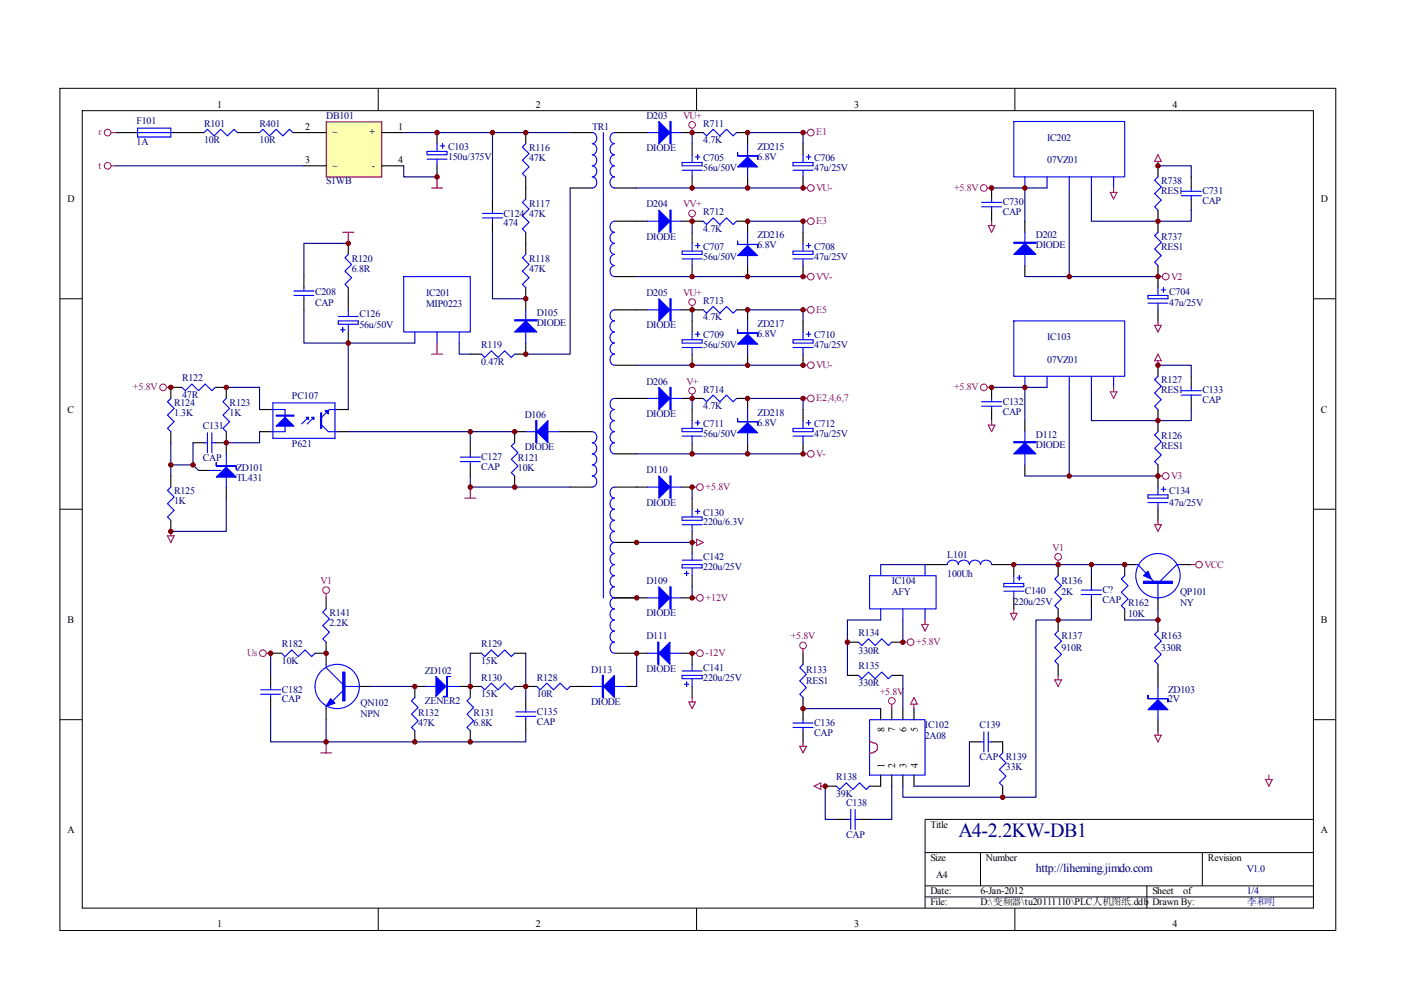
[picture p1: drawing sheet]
<svg xmlns="http://www.w3.org/2000/svg" width="297mm" height="210mm" viewBox="0 0 297 210" stroke-linecap="round" stroke-linejoin="round" font-family="sans-serif">
<g fill="none" stroke="#000" stroke-width=".21">
<path d="M12.7 18.7h270.5v178.6h-270.5zM80.2 18.7v4.7M147.7 18.7v4.7M215.2 18.7v4.7M17.4 23.5h261.1v169h-261.1zM12.7 63.3h4.7M278.4 63.3h4.7M12.7 108h4.7M278.4 108h4.7M12.7 152.6h4.7M278.4 152.6h4.7M278.4 173.7h-82.3v18.8"/>
<path d="M80.2 192.5v4.7M147.7 192.5v4.7M196.1 180.8h82.3M196.1 187.8h82.3M196.1 190.2h82.3M207.9 180.8v7M215.2 192.5v4.7M243.2 187.8v4.7M254.9 180.8v7"/>
</g>
<g fill="none" stroke="#000" stroke-width=".23">
<path d="M24.5 28.1h4.7M36.2 28.1h7.1M50.3 28.1h4.7M62.1 28.1h2.3M111.5 28.1v2.4M111.5 37.5v4.7M146.7 28.1h2.4M156.2 28.1h2.3M73.8 51.6v2.3M111.5 49.3v4.6M73.8 61v2.3M99.7 75.1h2.4"/>
<path d="M109.1 75.1h2.4M111.5 61v2.3M36.2 91.5v2.4M38.6 82.1h-2.4v2.4M45.6 82.1h2.4v2.4M48 91.5v2.4M109.1 91.5v2.4M36.2 100.9v2.4M36.2 110.3v2.4M109.1 100.9v2.4M99.7 138.5h2.4M109.1 138.5h2.4"/>
<path d="M99.7 145.5h2.4M109.1 145.5h4.7M120.9 145.5h2.3"/>
</g>
<g fill="none" stroke="#00f" stroke-width=".23">
<path d="M29.2 27.2h7v1.8h-7zM29.2 28.1h7M43.3 28.1l.7-.7 1.4 1.4 1.4-1.4 1.4 1.4 1.4-1.4 .7 .7M55 28.1l.7-.7 1.4 1.4 1.5-1.4 1.4 1.4 1.4-1.4 .7 .7M111.5 30.5l-.7 .7 1.4 1.4-1.4 1.4 1.4 1.4-1.4 1.4 .7 .7M149.1 28.1l.7 .7 1.4-1.4 1.4 1.4 1.4-1.4 1.4 1.4 .8-.7M73.8 53.9l-.7 .8 1.4 1.4-1.4 1.4 1.4 1.4-1.4 1.4 .7 .7M111.5 42.2l-.7 .7 1.4 1.4-1.4 1.4 1.4 1.4-1.4 1.4 .7 .8M111.5 53.9l-.7 .8 1.4 1.4-1.4 1.4 1.4 1.4-1.4 1.4 .7 .7M102.1 75.1l.7 .7 1.4-1.4 1.4 1.4 1.4-1.4 1.4 1.4 .7-.7M36.2 84.5l-.7 .7 1.4 1.4-1.4 1.4 1.4 1.4-1.4 1.4 .7 .7M38.6 82.1l.7 .7 1.4-1.4 1.4 1.4 1.4-1.4 1.4 1.4 .7-.7"/>
<path d="M48 84.5l-.7 .7 1.4 1.4-1.4 1.4 1.4 1.4-1.4 1.4 .7 .7M109.1 93.9l-.7 .7 1.4 1.4-1.4 1.4 1.4 1.4-1.4 1.4 .7 .7M36.2 103.3l-.7 .7 1.4 1.4-1.4 1.4 1.4 1.4-1.4 1.4 .7 .7M102.1 138.5l.7 .7 1.4-1.4 1.4 1.4 1.4-1.4 1.4 1.4 .7-.7M102.1 145.5l.7 .8 1.4-1.5 1.4 1.5 1.4-1.5 1.4 1.5 .7-.8M113.8 145.5l.7 .8 1.4-1.5 1.4 1.5 1.5-1.5 1.4 1.5 .7-.8"/>
</g>
<g fill="none" stroke="#a1006a" stroke-width=".21">
<circle cx="22.8" cy="35.2" r=".71"/>
<circle cx="22.8" cy="28.1" r=".7"/>
</g>
<path d="M23.5 28.1h1M23.5 35.2h1" fill="none" stroke="#a1006a" stroke-width=".23"/>
<path d="M69.3 25.9h11.6v11.6h-11.6z" fill="#ffffb0"/>
<path d="M69.2 25.8h11.7v11.7h-11.7z" fill="none" stroke="#800000" stroke-width=".21"/>
<g fill="none" stroke="#000" stroke-width=".23">
<path d="M64.4 28.1h4.7M64.4 35.2h4.7M80.9 28.1h4.7M80.9 35.2h4.7M92.7 28.1v2.4M92.7 35.2v2.3M120.9 28.1h4.7M120.9 39.9h4.7M130.3 28.1h7M130.3 39.9h4.7M144.4 28.1h2.3M146.7 30.5v2.3"/>
<path d="M146.7 37.5v2.4M158.5 28.1v2.4M158.5 37.5v2.4M170.3 30.5v2.3M170.3 37.5v2.4M210.2 39.9v2.3M245.5 35.2v2.3M252.6 37.5v2.4M64.4 58.6v2.4M104.4 42.2v2.4M104.4 46.9v2.4M130.3 46.9h7"/>
<path d="M130.3 58.6h4.7M144.4 46.9h4.7M146.7 49.3v2.3M146.7 56.3v2.3M156.2 46.9h2.3v2.4M158.5 56.3v2.3M170.3 49.3v2.3M170.3 56.3v2.3M210.2 44.6v2.3M217.3 46.9v2.4M217.3 56.3v2.3M245.5 44.6v4.7"/>
<path d="M245.5 56.3v4.7M252.6 42.2v2.4M64.4 63.3v2.4M73.8 63.3v2.4M73.8 70.4v2.3M111.5 63.3v2.4M111.5 72.7v2.4M130.3 65.7h7M130.3 77.4h4.7M144.4 65.7h4.7M146.7 68v2.4M146.7 75.1v2.3"/>
<path d="M156.2 65.7h2.3v2.3M158.5 75.1v2.3M170.3 68v2.4M170.3 75.1v2.3M245.5 65.7v2.3M245.5 77.4v2.4M252.6 79.8v2.3M40.9 93.9h2.4M42.1 99.7h2.3M45.6 93.9h2.4v2.3M55 91.5h2.4M55 86.8h2.4"/>
<path d="M71.5 91.5h2.3M71.5 86.8h2.3M99.7 93.9v2.3M99.7 98.6v2.3M109.1 91.5h2.4M118.5 91.5h7.1M130.3 84.5h7M130.3 96.2h4.7M144.4 84.5h4.7M146.7 86.8v2.4M146.7 93.9v2.3M156.2 84.5h2.3v2.3"/>
<path d="M158.5 93.9v2.3M170.3 86.8v2.4M170.3 93.9v2.3M210.2 82.1v2.4M210.2 86.8v2.4M217.3 89.2v2.3M217.3 98.6v2.3M245.5 86.8v4.7M245.5 98.6v4.7M252.6 84.5v2.3M48 103.3v2.3M120.9 103.3h4.7"/>
<path d="M130.3 115h4.7M130.3 103.3h7M144.4 103.3h2.3M146.7 105.6v2.4M146.7 112.7v4.7M196.1 119.7h4.7M210.2 119.7h4.7v2.4M224.3 119.7v2.4M240.8 119.7h-2.3v2.4M245.5 108v2.3M250.2 119.7h2.4M57.4 138.5h2.3"/>
<path d="M66.8 138.5h2.3M69.1 126.8v2.3M69.1 136.2v4.7M130.3 138.5h7M130.3 126.8h7M144.4 138.5h2.3v2.4M144.4 126.8h2.3M146.7 122.1v2.3M170.3 138.5v2.4M179.7 136.2h2.3M189.1 136.2h2.3M214.9 126.8v2.3"/>
<path d="M224.3 129.1v4.7M231.4 122.1v2.3M231.4 126.8v2.3M238.5 129.1v2.4M245.5 126.8v2.3M245.5 131.5v2.3M57.4 143.2v2.3M57.4 147.9v2.3M69.1 150.2v2.4M76.2 145.5h2.3M88 154.9v2.4M90.3 145.5h-2.3v2.4"/>
<path d="M97.4 145.5h2.3v2.4M99.7 154.9v2.4M111.5 147.9v2.3M111.5 152.6v2.3M123.2 145.5h2.4M132.6 145.5h2.4M146.7 145.5v2.4M170.3 147.9v4.7M170.3 154.9v2.4M179.7 143.2h2.3M186.7 150.2v2.4M189.1 150.2v2.4"/>
<path d="M189.1 143.2h2.3M191.4 150.2v2.4M193.8 150.2v2.4M205.5 157.3h2.4M210.2 157.3h2.4v2.3M224.3 140.9v2.3M245.5 140.9v4.6M245.5 152.6v2.3M175 166.7h2.3M177.3 173.7h2.4M182 173.7h2.4M186.7 164.3v2.4h-2.3"/>
<path d="M189.1 164.3v2.4M191.4 164.3v2.4M193.8 164.3v2.4M212.6 166.7v2.3"/>
</g>
<g fill="none" stroke="#00f" stroke-width=".23">
<path d="M90.5 32.1h4.3v.7h-4.3zM90.5 33.7h4.3M92.7 30.5v1.6M92.7 33.7v1.5M93.4 30.9h.9M93.8 30.5v.9M125.6 28.1a1.2 1.2 0 0 1 .9 1.2 1.2 1.2 0 0 1-.9 1.2 1.2 1.2 0 0 1 .9 1.1 1.2 1.2 0 0 1-.9 1.2 1.2 1.2 0 0 1 .9 1.2 1.2 1.2 0 0 1-.9 1.2 1.2 1.2 0 0 1 .9 1.1 1.2 1.2 0 0 1-.9 1.2 1.2 1.2 0 0 1 .9 1.2 1.2 1.2 0 0 1-.9 1.2M127.9 28.1v98.7M130.3 28.1a1.2 1.2 0 0 0-1 1.2 1.2 1.2 0 0 0 1 1.2 1.21 1.21 0 0 0-1 1.1 1.21 1.21 0 0 0 1 1.2 1.2 1.2 0 0 0-1 1.2 1.2 1.2 0 0 0 1 1.2 1.2 1.2 0 0 0-1 1.1 1.2 1.2 0 0 0 1 1.2 1.2 1.2 0 0 0-1 1.2 1.2 1.2 0 0 0 1 1.2M137.3 28.1h7.1M144.6 34.5h4.3v.7h-4.3zM144.6 36.1h4.3"/>
<path d="M146.7 32.8v1.7M146.7 36.1v1.4M147.4 33.3h1M147.9 32.8v.9M158.5 30.5v7M168.1 36.1h4.3M168.1 34.5h4.3v.7h-4.3zM170.3 32.8v1.7M170.3 36.1v1.4M171 33.3h.9M171.4 32.8v.9M214.9 25.8h23.6v11.7h-23.6z"/>
<path d="M217.3 37.5v2.4M222 37.5v2.4M226.7 37.5v2.4M231.4 37.5v2.4M236.1 37.5v2.4M245.5 37.5l-.7 .7 1.4 1.4-1.4 1.4 1.4 1.4-1.4 1.5 .7 .7M252.6 39.9v.7M85.6 58.6h14.1v11.8h-14.1zM102.3 45.3h4.2M102.3 46.2h4.2M104.4 44.6v.7M104.4 46.2v.7"/>
<path d="M130.3 46.9a1.21 1.21 0 0 0-1 1.2 1.21 1.21 0 0 0 1 1.2 1.2 1.2 0 0 0-1 1.1 1.2 1.2 0 0 0 1 1.2 1.2 1.2 0 0 0-1 1.2 1.2 1.2 0 0 0 1 1.1 1.2 1.2 0 0 0-1 1.2 1.2 1.2 0 0 0 1 1.2 1.2 1.2 0 0 0-1 1.2 1.2 1.2 0 0 0 1 1.1M137.3 46.9h7.1M144.6 53.2h4.3v.7h-4.3zM144.6 54.9h4.3M146.7 51.6v1.6M146.7 54.9v1.4M147.4 52.1h1M147.9 51.6v.9M149.1 46.9l.7 .7 1.4-1.4 1.4 1.4 1.4-1.4 1.4 1.4 .8-.7M158.5 49.3v7M168.1 53.2h4.3v.7h-4.3zM168.1 54.9h4.3"/>
<path d="M170.3 51.6v1.6M170.3 54.9v1.4M171 52.1h.9M171.4 51.6v.9M208.1 42.9h4.3M208.1 43.9h4.3M210.2 42.2v.7M210.2 43.9v.7M217.3 49.3v7M245.5 49.3l-.7 .7 1.4 1.4-1.4 1.4 1.4 1.4-1.4 1.4 .7 .7M250.4 40.6h4.3M250.4 41.5h4.3"/>
<path d="M252.6 41.5v.7M62.3 61.7h4.3M62.3 62.6h4.3M64.4 61v.7M64.4 62.6v.7M71.7 68h4.3v.7h-4.3zM71.7 67.1h4.3M72.2 69.9h.9M72.7 69.5v.9M73.8 65.7v1.4M73.8 68.7v1.7M88 70.4v2.3"/>
<path d="M92.7 70.4v2.3M97.4 70.4v2.3M111.5 65.7v7M130.3 65.7a1.2 1.2 0 0 0-1 1.2 1.2 1.2 0 0 0 1 1.1 1.2 1.2 0 0 0-1 1.2 1.2 1.2 0 0 0 1 1.2 1.2 1.2 0 0 0-1 1.2 1.2 1.2 0 0 0 1 1.1 1.2 1.2 0 0 0-1 1.2 1.2 1.2 0 0 0 1 1.2 1.2 1.2 0 0 0-1 1.2 1.2 1.2 0 0 0 1 1.1M137.3 65.7h7.1M144.6 72h4.3v.7h-4.3zM144.6 73.7h4.3M146.7 70.4v1.6M146.7 73.7v1.4M147.4 70.9h1M147.9 70.4v.9M149.1 65.7l.7 .7 1.4-1.4 1.4 1.4 1.4-1.4 1.4 1.4 .8-.7"/>
<path d="M158.5 68v7.1M168.1 72h4.3v.7h-4.3zM168.1 73.7h4.3M170.3 70.4v1.6M170.3 73.7v1.4M171 70.9h.9M171.4 70.4v.9M214.9 68h23.6v11.8h-23.6zM217.3 79.8v2.3M222 79.8v2.3M226.7 79.8v2.3M231.4 79.8v2.3"/>
<path d="M236.1 79.8v2.3M243.4 62.6h4.2v.7h-4.2zM243.4 64.3h4.2M245.5 79.8l-.7 .7 1.4 1.4-1.4 1.4 1.4 1.4-1.4 1.4 .7 .7M245.5 61v1.6M245.5 64.3v1.4M246.2 61.5h1M246.7 61v.9M43.3 93.9h.7M44 91.8v4.2M44.4 99.7h2.4M44.9 93.9h.7"/>
<path d="M44.9 91.8v4.2M48 96.2v7.1M57.4 86.8h3v4.7h-3M57.9 85.4h13.1v7.5h-13.1zM65.4 88.5l-1.4 1.4M66.6 88.5l-1.5 1.4M68.2 90.1l1.4 1.4h1.9M71.5 86.8h-1.7l-1.6 1.7M97.6 96.9h4.2M97.6 97.9h4.2M99.7 96.2v.7M99.7 97.9v.7"/>
<path d="M111.5 91.5h7M125.6 91.5a1.2 1.2 0 0 1 .9 1.2 1.2 1.2 0 0 1-.9 1.2 1.2 1.2 0 0 1 .9 1.2 1.2 1.2 0 0 1-.9 1.1M125.6 96.2a1.2 1.2 0 0 1 .9 1.2 1.2 1.2 0 0 1-.9 1.2 1.2 1.2 0 0 1 .9 1.1 1.2 1.2 0 0 1-.9 1.2 1.2 1.2 0 0 1 .9 1.2 1.2 1.2 0 0 1-.9 1.2M130.3 84.5a1.2 1.2 0 0 0-1 1.2 1.2 1.2 0 0 0 1 1.1 1.2 1.2 0 0 0-1 1.2 1.2 1.2 0 0 0 1 1.2 1.2 1.2 0 0 0-1 1.2 1.2 1.2 0 0 0 1 1.1 1.2 1.2 0 0 0-1 1.2 1.2 1.2 0 0 0 1 1.2 1.2 1.2 0 0 0-1 1.2 1.2 1.2 0 0 0 1 1.1M137.3 84.5h7.1M144.6 90.8h4.3v.7h-4.3zM144.6 92.5h4.3M146.7 89.2v1.6M146.7 92.5v1.4M147.4 89.6h1M147.9 89.2v.9M149.1 84.5l.7 .7 1.4-1.4 1.4 1.4 1.4-1.4 1.4 1.4 .8-.7"/>
<path d="M158.5 86.8v7.1M168.1 90.8h4.3v.7h-4.3zM168.1 92.5h4.3M170.3 89.2v1.6M170.3 92.5v1.4M171 89.6h.9M171.4 89.2v.9M208.1 85.2h4.3M208.1 86.1h4.3M210.2 84.5v.7M210.2 86.1v.7M217.3 91.5v7.1"/>
<path d="M245.5 91.5l-.7 .7 1.4 1.4-1.4 1.5 1.4 1.4-1.4 1.4 .7 .7M250.4 82.8h4.3M250.4 83.8h4.3M252.6 82.1v.7M252.6 83.8v.7M130.3 103.3a1.2 1.2 0 0 0-1 1.1 1.2 1.2 0 0 0 1 1.2 1.2 1.2 0 0 0-1 1.2 1.2 1.2 0 0 0 1 1.2 1.21 1.21 0 0 0-1 1.1 1.21 1.21 0 0 0 1 1.2 1.2 1.2 0 0 0-1 1.2 1.2 1.2 0 0 0 1 1.2 1.2 1.2 0 0 0-1 1.1 1.2 1.2 0 0 0 1 1.2 1.2 1.2 0 0 0-1 1.2 1.2 1.2 0 0 0 1 1.2 1.2 1.2 0 0 0-1 1.1 1.2 1.2 0 0 0 1 1.2 1.2 1.2 0 0 0-1 1.2 1.2 1.2 0 0 0 1 1.2 1.2 1.2 0 0 0-1 1.1 1.2 1.2 0 0 0 1 1.2 1.2 1.2 0 0 0-1 1.2 1.2 1.2 0 0 0 1 1.2M137.3 103.3h7.1M144.6 109.6h4.3v.7h-4.3zM144.6 119.7h4.3v.7h-4.3zM144.6 111.3h4.3M144.6 118.8h4.3M146.7 108v1.6"/>
<path d="M146.7 111.3v1.4M146.7 117.4v1.4M147.4 108.4h1M147.9 108v.9M186.7 119.7v2.4M196.1 119.7v2.4M200.8 119.7a1.21 1.21 0 0 1 1.2-.9 1.21 1.21 0 0 1 1.2 .9 1.2 1.2 0 0 1 1.2-.9 1.2 1.2 0 0 1 1.1 .9 1.2 1.2 0 0 1 1.2-.9 1.2 1.2 0 0 1 1.2 .9 1.21 1.21 0 0 1 1.2-.9 1.21 1.21 0 0 1 1.1 .9M240.8 119.7h.5l3.3 3.5M243.4 104.9h4.2v.7h-4.2zM243.4 106.6h4.2M245.5 103.3v1.6M245.5 106.6v1.4"/>
<path d="M246.2 103.7h1M246.7 103.3v.9M250.2 119.7h-.7l-3.5 3.5M59.7 138.5l.7 .7 1.4-1.4 1.5 1.4 1.4-1.4 1.4 1.4 .7-.7M69.1 129.1l-.7 .7 1.4 1.4-1.4 1.4 1.4 1.4-1.4 1.4 .7 .8M130.3 126.8a1.2 1.2 0 0 0-1 1.1 1.2 1.2 0 0 0 1 1.2 1.2 1.2 0 0 0-1 1.2 1.2 1.2 0 0 0 1 1.2 1.2 1.2 0 0 0-1 1.1 1.2 1.2 0 0 0 1 1.2 1.2 1.2 0 0 0-1 1.2 1.2 1.2 0 0 0 1 1.2 1.2 1.2 0 0 0-1 1.1 1.2 1.2 0 0 0 1 1.2M137.3 126.8h7.1M137.3 138.5h7.1M145.1 121.6h.9M145.6 121.1v1M146.7 120.4v1.7M182 136.2l.7 .7 1.4-1.5 1.4 1.5 1.5-1.5 1.4 1.5 .7-.7"/>
<path d="M184.4 122.1h14.1v7h-14.1zM186.7 129.1v2.4M191.4 129.1v2.4M196.1 129.1v2.4M212.8 123.7h4.3v.7h-4.3zM212.8 125.3h4.3M214.9 122.1v1.6M214.9 125.3v1.5M215.6 122.5h1M216.1 122.1v.9M224.3 122.1l-.7 .7 1.5 1.4-1.5 1.4 1.5 1.4-1.5 1.4 .7 .7M224.3 133.8l-.7 .7 1.5 1.4-1.5 1.4 1.5 1.4-1.5 1.4 .7 .8"/>
<path d="M229.3 125.1h4.2M229.3 126.1h4.2M231.4 124.4v.7M231.4 126.1v.7M238.5 122.1l-.8 .7 1.5 1.4-1.5 1.4 1.5 1.4-1.5 1.4 .8 .7M245.5 133.8l-.7 .7 1.4 1.4-1.4 1.4 1.4 1.4-1.4 1.4 .7 .8M245.5 123.7v3.3M55.3 146.3h4.2M55.3 147.2h4.2M57.4 145.5v.8M57.4 147.2v.7M69.1 140.9v.7l3.6 3.5"/>
<path d="M69.1 149.8v.4M72.7 145.5h3.5M72.7 146.5l-2.2 2.1M88 147.9l-.8 .7 1.5 1.4-1.5 1.4 1.5 1.4-1.5 1.4 .8 .7M90.3 145.5h7.1M99.7 147.9l-.7 .7 1.4 1.4-1.4 1.4 1.4 1.4-1.4 1.4 .7 .7M109.4 150.9h4.2M109.4 151.9h4.2M111.5 150.2v.7M111.5 151.9v.7M125.6 145.5h7M144.6 143.2h4.3v.7h-4.3z"/>
<path d="M144.6 142.3h4.3M145.1 145.1h.9M145.6 144.6v.9M146.7 140.9v1.4M146.7 143.9v1.6M168.1 153.3h4.3M168.1 154.2h4.3M170.3 140.9l-.7 .7 1.4 1.4-1.4 1.4 1.4 1.4-1.4 1.4 .7 .7M170.3 152.6v.7M170.3 154.2v.7M182 143.2l.7 .7 1.4-1.4 1.4 1.4 1.5-1.4 1.4 1.4 .7-.7M184.4 152.6h11.7v11.7h-11.7z"/>
<path d="M207.9 157.3h.7M208.6 155.2v4.2M209.5 157.3h.7M209.5 155.2v4.2M212.6 159.6l-.7 .7 1.4 1.5-1.4 1.4 1.4 1.4-1.4 1.4 .7 .7M245.5 145.5v7.1M177.3 166.7l.7 .7 1.4-1.4 1.4 1.4 1.5-1.4 1.4 1.4 .7-.7M179.7 173.7h.7M180.4 171.6v4.2M181.3 173.7h.7M181.3 171.6v4.2"/>
<circle cx="245.5" cy="122.1" r="4.7"/>
<circle cx="71.5" cy="145.5" r="4.7"/>
</g>
<g fill="none" stroke="#000080" stroke-width=".23">
<path d="M24.5 35.2h39.9M85.6 35.2v2.3h7.1M85.6 28.1h35.3M104.4 28.1v14.1M120.9 39.9v35.2h-9.4M135 39.9h35.3M146.7 28.1v2.4M158.5 28.1h11.8v2.4M210.2 39.9h11.8M217.3 39.9v7M226.7 39.9v18.7h18.8M231.4 39.9v7h21.2v-2.3"/>
<path d="M245.5 35.2h7.1v2.3M73.8 51.6h-9.4v7M104.4 49.3v14h7.1M135 58.6h35.3M146.7 46.9v2.4M158.5 46.9h11.8v2.4M217.3 58.6h9.4M64.4 65.7v7h23.6M73.8 72.7v14.1M97.4 72.7v2.4h2.3M135 77.4h35.3M146.7 65.7v2.3"/>
<path d="M158.5 65.7h11.8v2.3M245.5 77.4h7.1v2.4M36.2 93.9v7M40.9 93.9v4.7h-4.7M40.9 98.6l1.2 1.1M48 82.1h7v4.7M55 91.5v2.4h-7M73.8 91.5h35.3M99.7 91.5v2.4M135 96.2h35.3M146.7 84.5v2.3M158.5 84.5h11.8v2.3"/>
<path d="M210.2 82.1h11.8M217.3 82.1v7.1M226.7 82.1v18.8h18.8M231.4 82.1v7.1h21.2v-2.4M48 105.6v7.1h-11.8M99.7 100.9v2.4h21.2M135 115h11.7M146.7 103.3v2.3M186.7 119.7h9.4M214.9 119.7h23.6M217.3 100.9h9.4M231.4 119.7v2.4"/>
<path d="M57.4 138.5v4.7M99.7 138.5v7M111.5 138.5v9.4M135 138.5v7M146.7 124.4v2.4M186.7 131.5h-7v11.7M191.4 131.5v4.7M231.4 129.1v2.4h-11.8v37.5h-28.2v-2.3M245.5 129.1v2.4h-7M57.4 150.2v7.1h54.1v-2.4M69.1 152.6v4.7M78.5 145.5h9.5"/>
<path d="M170.3 150.2h16.4M191.4 143.2v7M205.5 157.3v9.4h-11.7M175 166.7v7h2.3M189.1 166.7v7h-4.7"/>
</g>
<g fill="#00f" stroke="#00f" stroke-width=".23">
<path d="M109.1 70.4l2.4-2.4 2.3 2.4z"/>
<path d="M113.8 91.5l2.4-2.3v4.7z"/>
<path d="M58.6 90.4l1.8-1.9 1.9 1.9z"/>
<path d="M66.1 88.5h.5v.4z"/>
<path d="M64.9 88.5h.5v.4z"/>
<path d="M68.9 87.1h.7v.7z"/>
<path d="M45.9 101.2l2.1-2.2 2.1 2.2z"/>
<path d="M139.7 25.8l2.3 2.3-2.3 2.4z"/>
<path d="M158.5 33.3l2.1 2.1h-4.2z"/>
<path d="M139.7 44.6l2.3 2.3-2.3 2.4z"/>
<path d="M156.4 54.2l2.1-2.1 2.1 2.1z"/>
<path d="M139.7 63.3l2.3 2.4-2.3 2.3z"/>
<path d="M156.4 73l2.1-2.1 2.1 2.1z"/>
<path d="M139.7 82.1l2.3 2.4-2.3 2.3z"/>
<path d="M156.4 91.8l2.1-2.2 2.1 2.2z"/>
<path d="M139.7 100.9l2.3 2.4-2.3 2.3z"/>
<path d="M139.7 124.4l2.3 2.4-2.3 2.3z"/>
<path d="M139.7 138.5l2.3-2.3v4.7z"/>
<path d="M130.3 143.2v4.7l-2.4-2.4z"/>
<path d="M70.1 148.1l.9 1-1.9 .7z"/>
<path d="M92.4 143.4l2.1 2.1-2.1 2.2z"/>
<path d="M214.9 53.9l2.4-2.3 2.3 2.3z"/>
<path d="M214.9 96.2l2.4-2.3 2.3 2.3z"/>
<path d="M243.4 121.1l.7 1.7-1.6-.7z"/>
<path d="M243.4 150.5l2.1-2.1 2.1 2.1z"/>
<path d="M109.1 67.8h4.7v.2h-4.7z" fill-rule="evenodd"/>
<path d="M113.6 89.2h.2v4.7h-.2z" fill-rule="evenodd"/>
<path d="M58.6 88h3.7v.2h-3.7z" fill-rule="evenodd"/>
<path d="M68 87.5h.2v3.3h-.2z" fill-rule="evenodd"/>
<path d="M45.9 98.1v.7h4.2v.7v-.7h-4.2z" fill-rule="evenodd"/>
<path d="M142 25.8h.3v4.7h-.3z" fill-rule="evenodd"/>
<path d="M156.4 32.3v.7h4.2v.7v-.7h-4.2z" fill-rule="evenodd"/>
<path d="M142 44.6h.3v4.7h-.3z" fill-rule="evenodd"/>
<path d="M156.4 51.1v.7h4.2v.7v-.7h-4.2z" fill-rule="evenodd"/>
<path d="M142 63.3h.3v4.7h-.3z" fill-rule="evenodd"/>
<path d="M156.4 69.9v.7h4.2v.7v-.7h-4.2z" fill-rule="evenodd"/>
<path d="M142 82.1h.3v4.7h-.3z" fill-rule="evenodd"/>
<path d="M156.4 88.7v.7h4.2v.7v-.7h-4.2z" fill-rule="evenodd"/>
<path d="M142 100.9h.3v4.7h-.3z" fill-rule="evenodd"/>
<path d="M142 124.4h.3v4.7h-.3z" fill-rule="evenodd"/>
<path d="M139.5 136.2h.2v4.7h-.2z" fill-rule="evenodd"/>
<path d="M127.7 143.2h.2v4.7h-.2z" fill-rule="evenodd"/>
<path d="M72.7 142.5h.4v6.1h-.4z" fill-rule="evenodd"/>
<path d="M94.8 143.4v4.3h-.7h.7v-4.3h.7z" fill-rule="evenodd"/>
<path d="M214.9 51.4h4.7v.2h-4.7z" fill-rule="evenodd"/>
<path d="M214.9 93.6h4.7v.3h-4.7z" fill-rule="evenodd"/>
<path d="M242.5 123.2h6.1v.5h-6.1z" fill-rule="evenodd"/>
<path d="M243.4 147.4v.7h4.2v.7v-.7h-4.2z" fill-rule="evenodd"/>
</g>
<g fill="#800000" stroke="#800000" stroke-width=".21">
<circle cx="111.5" cy="63.3" r=".47"/>
<circle cx="111.5" cy="28.1" r=".47"/>
<circle cx="92.7" cy="28.1" r=".47"/>
<circle cx="104.4" cy="28.1" r=".47"/>
<circle cx="111.5" cy="75.1" r=".47"/>
<circle cx="92.7" cy="37.5" r=".47"/>
<circle cx="73.8" cy="51.6" r=".47"/>
<circle cx="109.1" cy="91.5" r=".47"/>
<circle cx="73.8" cy="72.7" r=".47"/>
<circle cx="36.2" cy="98.6" r=".47"/>
<circle cx="40.9" cy="98.6" r=".47"/>
<circle cx="36.2" cy="112.7" r=".47"/>
<circle cx="48" cy="82.1" r=".47"/>
<circle cx="48" cy="93.9" r=".47"/>
<circle cx="109.1" cy="103.3" r=".47"/>
<circle cx="99.7" cy="91.5" r=".47"/>
<circle cx="99.7" cy="103.3" r=".47"/>
<circle cx="146.7" cy="28.1" r=".47"/>
<circle cx="170.3" cy="39.9" r=".47"/>
<circle cx="146.7" cy="39.9" r=".47"/>
<circle cx="158.5" cy="39.9" r=".47"/>
<circle cx="170.3" cy="28.1" r=".47"/>
<circle cx="158.5" cy="28.1" r=".47"/>
<circle cx="158.5" cy="46.9" r=".47"/>
<circle cx="146.7" cy="58.6" r=".47"/>
<circle cx="158.5" cy="58.6" r=".47"/>
<circle cx="158.5" cy="65.7" r=".47"/>
<circle cx="146.7" cy="65.7" r=".47"/>
<circle cx="146.7" cy="77.4" r=".47"/>
<circle cx="170.3" cy="77.4" r=".47"/>
<circle cx="158.5" cy="77.4" r=".47"/>
<circle cx="158.5" cy="84.5" r=".47"/>
<circle cx="146.7" cy="96.2" r=".47"/>
<circle cx="158.5" cy="96.2" r=".47"/>
<circle cx="135" cy="126.8" r=".47"/>
<circle cx="135" cy="115" r=".47"/>
<circle cx="146.7" cy="115" r=".47"/>
<circle cx="135" cy="138.5" r=".47"/>
<circle cx="69.1" cy="138.5" r=".47"/>
<circle cx="88" cy="157.3" r=".47"/>
<circle cx="99.7" cy="157.3" r=".47"/>
<circle cx="57.4" cy="138.5" r=".47"/>
<circle cx="88" cy="145.5" r=".47"/>
<circle cx="111.5" cy="145.5" r=".47"/>
<circle cx="99.7" cy="145.5" r=".47"/>
<circle cx="69.1" cy="157.3" r=".47"/>
<circle cx="146.7" cy="46.9" r=".47"/>
<circle cx="170.3" cy="58.6" r=".47"/>
<circle cx="170.3" cy="46.9" r=".47"/>
<circle cx="170.3" cy="65.7" r=".47"/>
<circle cx="146.7" cy="84.5" r=".47"/>
<circle cx="170.3" cy="96.2" r=".47"/>
<circle cx="146.7" cy="103.3" r=".47"/>
<circle cx="36.2" cy="82.1" r=".47"/>
<circle cx="210.2" cy="39.9" r=".47"/>
<circle cx="245.5" cy="58.6" r=".47"/>
<circle cx="245.5" cy="46.9" r=".47"/>
<circle cx="245.5" cy="35.2" r=".47"/>
<circle cx="226.7" cy="58.6" r=".47"/>
<circle cx="217.3" cy="39.9" r=".47"/>
<circle cx="210.2" cy="82.1" r=".47"/>
<circle cx="245.5" cy="100.9" r=".47"/>
<circle cx="245.5" cy="89.2" r=".47"/>
<circle cx="245.5" cy="77.4" r=".47"/>
<circle cx="226.7" cy="100.9" r=".47"/>
<circle cx="217.3" cy="82.1" r=".47"/>
<circle cx="170.3" cy="150.2" r=".47"/>
<circle cx="179.7" cy="136.2" r=".47"/>
<circle cx="175" cy="166.7" r=".47"/>
<circle cx="214.9" cy="119.7" r=".47"/>
<circle cx="238.5" cy="119.7" r=".47"/>
<circle cx="231.4" cy="119.7" r=".47"/>
<circle cx="224.3" cy="119.7" r=".47"/>
<circle cx="224.3" cy="131.5" r=".47"/>
<circle cx="212.6" cy="169" r=".47"/>
<circle cx="245.5" cy="131.5" r=".47"/>
<circle cx="170.3" cy="84.5" r=".47"/>
<circle cx="146.7" cy="126.8" r=".47"/>
<circle cx="146.7" cy="138.5" r=".47"/>
<circle cx="191.4" cy="136.2" r=".47"/>
</g>
<g fill="none" stroke="#a1006a" stroke-width=".23">
<path d="M91.5 39.9h2.3M92.7 37.5v2.4M146.7 27.2v.9M170.3 39.9h.9M170.3 28.1h.9M209.3 39.9h.9M236.1 39.9v.9M245.5 32.8l.7 1.4h-1.4zM245.5 34.2v1M72.7 49.3h2.3M73.8 49.3v2.3M146.7 46v.9"/>
<path d="M170.3 46.9h.9M170.3 58.6h.9M209.5 47.8h1.4l-.7 1.5zM210.2 46.9v.9M235.4 40.8h1.4l-.7 1.4zM245.5 58.6h1M91.5 75.1h2.3M92.7 72.7v2.4M146.7 64.8v.9M170.3 65.7h.9M170.3 77.4h.9M244.8 69h1.4l-.7 1.4z"/>
<path d="M245.5 68v1M245.5 76.5v.9M245.5 75.1l.7 1.4h-1.4zM35.3 82.1h.9M146.7 83.5v1M170.3 84.5h.9M170.3 96.2h.9M209.3 82.1h.9M209.5 90.1h1.4l-.7 1.4zM210.2 89.2v.9M235.4 83.1h1.4l-.7 1.4zM236.1 82.1v1"/>
<path d="M35.5 113.6h1.4l-.7 1.4zM36.2 112.7v.9M98.5 105.6h2.4M99.7 103.3v2.3M146.7 103.3h1M146.7 115h1M147.7 114.3l1.4 .7-1.4 .7zM224.3 118.8v.9M244.8 111.3h1.4l-.7 1.4zM245.5 110.3v1M245.5 100.9h1M252.6 119.7h.9"/>
<path d="M56.4 138.5h1M69.1 125.8v1M146.7 126.8h1M146.7 138.5h1M170.3 137.6v.9M191.4 136.2h1M195.4 132.4h1.4l-.7 1.4zM196.1 131.5v.9M214.2 130h1.4l-.7 1.5zM214.9 129.1v.9M68 159.6h2.3M69.1 157.3v2.3"/>
<path d="M146 148.8h1.4l-.7 1.4zM146.7 147.9v.9M169.6 158.2h1.4l-.7 1.4zM170.3 157.3v.9M189.1 149.3v.9M193.8 147.9l.7 1.4h-1.4zM193.8 149.3v.9M223.6 144.1h1.5l-.8 1.4zM224.3 143.2v.9M244.8 155.9h1.4l-.7 1.4zM245.5 154.9v1M172.6 166.7l1.4-.7v1.4z"/>
<path d="M174 166.7h1M268.3 165.3h1.4l-.7 1.4zM269 164.3v1"/>
</g>
<g fill="none" stroke="#a1006a" stroke-width=".21">
<circle cx="146.7" cy="26.5" r=".7"/>
<circle cx="171.9" cy="39.9" r=".7"/>
<circle cx="171.9" cy="28.1" r=".7"/>
<circle cx="208.6" cy="39.9" r=".71"/>
<circle cx="146.7" cy="45.3" r=".7"/>
<circle cx="171.9" cy="46.9" r=".7"/>
<circle cx="171.9" cy="58.6" r=".7"/>
<circle cx="247.2" cy="58.6" r=".7"/>
<circle cx="146.7" cy="64" r=".7"/>
<circle cx="171.9" cy="65.7" r=".71"/>
<circle cx="171.9" cy="77.4" r=".7"/>
<circle cx="34.6" cy="82.1" r=".71"/>
<circle cx="146.7" cy="82.8" r=".71"/>
<circle cx="171.9" cy="96.2" r=".71"/>
<circle cx="171.9" cy="84.5" r=".7"/>
<circle cx="208.6" cy="82.1" r=".71"/>
<circle cx="148.4" cy="103.3" r=".7"/>
<circle cx="224.3" cy="118.1" r=".71"/>
<circle cx="247.2" cy="100.9" r=".7"/>
<circle cx="254.2" cy="119.7" r=".7"/>
<circle cx="55.7" cy="138.5" r=".71"/>
<circle cx="69.1" cy="125.1" r=".71"/>
<circle cx="148.4" cy="126.8" r=".71"/>
<circle cx="148.4" cy="138.5" r=".7"/>
<circle cx="170.3" cy="136.9" r=".7"/>
<circle cx="193.1" cy="136.2" r=".71"/>
<circle cx="189.1" cy="148.6" r=".71"/>
</g>
<path d="M184.4 157.3h.4l.3 .2a.89 .89 0 0 1 .9 1.2 .82 .82 0 0 1-.7 .7l-.2 .2h-.7" fill="none" stroke="#f00" stroke-width=".23"/>
<text font-size="4.2" fill="#000080" x="203.2" y="177.4">A4-2.2KW-DB1</text>
<text font-size="2.5" fill="#000080" x="219.6" y="184.8">http://liheming.jimdo.com</text>
<g font-size="2.1">
<text x="46.1" y="22.9">1</text>
<text x="113.6" y="22.9">2</text>
<text x="181.1" y="22.9">3</text>
<text x="248.6" y="22.9">4</text>
<text x="64.7" y="27.5">2</text>
<text x="70.5" y="28.7">~</text>
<text x="78.3" y="28.7">+</text>
<text x="84.4" y="27.5">1</text>
<text x="64.7" y="34.6">3</text>
<text x="70.5" y="35.7">~</text>
<text x="78.8" y="35.7">-</text>
<text x="84.4" y="34.6">4</text>
<text x="14.3" y="42.8">D</text>
<text x="280.1" y="42.8">D</text>
<text x="14.3" y="87.5">C</text>
<text x="280.1" y="87.5">C</text>
<text x="14.3" y="132.1">B</text>
<text x="280.1" y="132.1">B</text>
<text x="187.5" y="155.2" transform="rotate(-90 187.5 155.2)">8</text>
<text x="189.8" y="155.2" transform="rotate(-90 189.8 155.2)">7</text>
<text x="192.2" y="155.2" transform="rotate(-90 192.2 155.2)">6</text>
<text x="194.6" y="155.2" transform="rotate(-90 194.6 155.2)">5</text>
<text x="187.5" y="162.9" transform="rotate(-90 187.5 162.9)">1</text>
<text x="189.8" y="162.9" transform="rotate(-90 189.8 162.9)">2</text>
<text x="192.2" y="162.9" transform="rotate(-90 192.2 162.9)">3</text>
<text x="194.6" y="162.9" transform="rotate(-90 194.6 162.9)">4</text>
<text x="14.3" y="176.7">A</text>
<text x="197.3" y="175.5">Title</text>
<text x="280.1" y="176.7">A</text>
<text x="197.3" y="182.6">Size</text>
<text x="209" y="182.6">Number</text>
<text x="256.1" y="182.6">Revision</text>
<text x="197.3" y="189.6">Date:</text>
<text x="197.3" y="192">File:</text>
<text x="198.5" y="186.1">A4</text>
<text x="207.9" y="189.6">6-Jan-2012</text>
<text x="207.9" y="192">D:\变频器\tu20111110\PLC人机图纸.ddb</text>
<text x="244.3" y="189.6">Sheet</text>
<text x="244.3" y="192">Drawn By:</text>
<text x="250.9" y="189.6">of</text>
<text x="46.1" y="196.6">1</text>
<text x="113.6" y="196.6">2</text>
<text x="181.1" y="196.6">3</text>
<text x="248.6" y="196.6">4</text>
</g>
<g font-size="2.1" fill="#a1006a">
<text x="20.9" y="28.7">r</text>
<text x="144.9" y="25.2">VU+</text>
<text x="173.1" y="28.7">E1</text>
<text x="20.9" y="35.7">t</text>
<text x="173.1" y="40.5">VU-</text>
<text x="202.3" y="40.5">+5.8V</text>
<text x="144.9" y="44">VV+</text>
<text x="173.1" y="47.5">E3</text>
<text x="173.1" y="59.3">VV-</text>
<text x="248.3" y="59.3">V2</text>
<text x="144.9" y="62.8">VU+</text>
<text x="173.1" y="66.3">E5</text>
<text x="28.2" y="82.7">+5.8V</text>
<text x="145.5" y="81.5">V+</text>
<text x="173.1" y="78.1">VU-</text>
<text x="202.3" y="82.7">+5.8V</text>
<text x="173.1" y="85.1">E2,4,6,7</text>
<text x="173.1" y="96.9">V-</text>
<text x="248.3" y="101.5">V3</text>
<text x="149.6" y="103.9">+5.8V</text>
<text x="223.2" y="116.8">V1</text>
<text x="68" y="123.9">V1</text>
<text x="255.4" y="120.3">VCC</text>
<text x="149.6" y="127.4">+12V</text>
<text x="167.6" y="135.6">+5.8V</text>
<text x="194.2" y="136.8">+5.8V</text>
<text x="52.4" y="139.1">Us</text>
<text x="149.6" y="139.1">-12V</text>
<text x="186.5" y="147.3">+5.8V</text>
</g>
<g font-size="2.1" fill="#000080">
<text x="29" y="26.3">F101</text>
<text x="43.3" y="26.9">R101</text>
<text x="55" y="26.9">R401</text>
<text x="69.2" y="25.2">DB101</text>
<text x="125.6" y="27.5">TR1</text>
<text x="137.1" y="25.2">D203</text>
<text x="149.1" y="26.9">R711</text>
<text x="222" y="29.9">IC202</text>
<text x="29" y="30.8">1A</text>
<text x="43.3" y="30.3">10R</text>
<text x="55" y="30.3">10R</text>
<text x="95" y="31.8">C103</text>
<text x="95" y="33.9">150u/375V</text>
<text x="112.2" y="32">R116</text>
<text x="112.2" y="34.1">47K</text>
<text x="137.1" y="32">DIODE</text>
<text x="149.1" y="30.3">4.7K</text>
<text x="149.1" y="34.1">C705</text>
<text x="160.6" y="31.8">ZD215</text>
<text x="160.6" y="33.9">6.8V</text>
<text x="172.6" y="34.1">C706</text>
<text x="222" y="34.6">07VZ01</text>
<text x="69.2" y="39">S1WB</text>
<text x="149.1" y="36.3">56u/50V</text>
<text x="172.6" y="36.3">47u/25V</text>
<text x="246.2" y="39">R738</text>
<text x="246.2" y="41.2">RES1</text>
<text x="254.9" y="41.2">C731</text>
<text x="106.8" y="45.9">C124</text>
<text x="112.2" y="43.8">R117</text>
<text x="112.2" y="45.9">47K</text>
<text x="137.1" y="44">D204</text>
<text x="149.1" y="45.6">R712</text>
<text x="212.6" y="43.5">C730</text>
<text x="212.6" y="45.6">CAP</text>
<text x="254.9" y="43.3">CAP</text>
<text x="106.8" y="48">474</text>
<text x="137.1" y="50.8">DIODE</text>
<text x="149.1" y="49.1">4.7K</text>
<text x="149.1" y="52.9">C707</text>
<text x="160.6" y="50.6">ZD216</text>
<text x="160.6" y="52.7">6.8V</text>
<text x="172.6" y="52.9">C708</text>
<text x="219.6" y="50.6">D202</text>
<text x="219.6" y="52.7">DIODE</text>
<text x="246.2" y="50.8">R737</text>
<text x="246.2" y="52.9">RES1</text>
<text x="74.6" y="55.5">R120</text>
<text x="74.6" y="57.6">6.8R</text>
<text x="112.2" y="55.5">R118</text>
<text x="112.2" y="57.6">47K</text>
<text x="149.1" y="55">56u/50V</text>
<text x="172.6" y="55">47u/25V</text>
<text x="66.8" y="62.5">C208</text>
<text x="66.8" y="64.9">CAP</text>
<text x="90.3" y="62.8">IC201</text>
<text x="90.3" y="65.1">MIP0223</text>
<text x="137.1" y="62.8">D205</text>
<text x="149.1" y="64.4">R713</text>
<text x="247.9" y="62.5">C704</text>
<text x="247.9" y="64.9">47u/25V</text>
<text x="76.2" y="67.2">C126</text>
<text x="76.2" y="69.6">56u/50V</text>
<text x="113.8" y="67">D105</text>
<text x="113.8" y="69.1">DIODE</text>
<text x="137.1" y="69.6">DIODE</text>
<text x="149.1" y="67.9">4.7K</text>
<text x="149.1" y="71.7">C709</text>
<text x="160.6" y="69.4">ZD217</text>
<text x="160.6" y="71.5">6.8V</text>
<text x="172.6" y="71.7">C710</text>
<text x="102" y="73.8">R119</text>
<text x="102" y="77.3">0.47R</text>
<text x="149.1" y="73.8">56u/50V</text>
<text x="172.6" y="73.8">47u/25V</text>
<text x="222" y="72.2">IC103</text>
<text x="222" y="76.9">07VZ01</text>
<text x="38.6" y="80.9">R122</text>
<text x="137.1" y="81.5">D206</text>
<text x="149.1" y="83.2">R714</text>
<text x="246.2" y="81.3">R127</text>
<text x="246.2" y="83.4">RES1</text>
<text x="254.9" y="83.4">C133</text>
<text x="36.9" y="86">R124</text>
<text x="36.9" y="88.2">1.3K</text>
<text x="38.6" y="84.3">47R</text>
<text x="48.7" y="86">R123</text>
<text x="48.7" y="88.2">1K</text>
<text x="61.9" y="84.6">PC107</text>
<text x="111.3" y="88.6">D106</text>
<text x="137.1" y="88.4">DIODE</text>
<text x="149.1" y="86.7">4.7K</text>
<text x="160.6" y="88.2">ZD218</text>
<text x="212.6" y="85.8">C132</text>
<text x="212.6" y="87.9">CAP</text>
<text x="254.9" y="85.5">CAP</text>
<text x="43" y="90.9">C131</text>
<text x="61.9" y="94.8">P621</text>
<text x="111.3" y="95.4">DIODE</text>
<text x="149.1" y="90.5">C711</text>
<text x="149.1" y="92.6">56u/50V</text>
<text x="160.6" y="90.3">6.8V</text>
<text x="172.6" y="90.5">C712</text>
<text x="172.6" y="92.6">47u/25V</text>
<text x="219.6" y="92.8">D112</text>
<text x="219.6" y="94.9">DIODE</text>
<text x="246.2" y="93.1">R126</text>
<text x="246.2" y="95.2">RES1</text>
<text x="43" y="97.8">CAP</text>
<text x="50.1" y="99.9">ZD101</text>
<text x="102" y="97.6">C127</text>
<text x="102" y="99.7">CAP</text>
<text x="109.8" y="97.8">R121</text>
<text x="109.8" y="99.9">10K</text>
<text x="137.1" y="100.3">D110</text>
<text x="36.9" y="104.8">R125</text>
<text x="36.9" y="106.9">1K</text>
<text x="50.1" y="102">TL431</text>
<text x="137.1" y="107.2">DIODE</text>
<text x="247.9" y="104.8">C134</text>
<text x="247.9" y="107.2">47u/25V</text>
<text x="149.1" y="109.3">C130</text>
<text x="149.1" y="111.4">220u/6.3V</text>
<text x="149.1" y="118.6">C142</text>
<text x="200.8" y="118.2">L101</text>
<text x="137.1" y="123.9">D109</text>
<text x="149.1" y="120.7">220u/25V</text>
<text x="189.1" y="123.9">IC104</text>
<text x="200.8" y="122.4">100Uh</text>
<text x="217.3" y="125.9">C140</text>
<text x="225" y="123.9">R136</text>
<text x="233.8" y="125.7">C?</text>
<text x="69.8" y="130.7">R141</text>
<text x="137.1" y="130.7">DIODE</text>
<text x="189.1" y="126.2">AFY</text>
<text x="215" y="128.3">220u/25V</text>
<text x="225" y="126.2">2K</text>
<text x="233.8" y="127.9">CAP</text>
<text x="239.2" y="128.5">R162</text>
<text x="239.2" y="130.9">10K</text>
<text x="250.2" y="126.2">QP101</text>
<text x="250.2" y="128.5">NY</text>
<text x="59.8" y="137.3">R182</text>
<text x="69.8" y="132.8">2.2K</text>
<text x="102" y="137.3">R129</text>
<text x="137.1" y="135.6">D111</text>
<text x="182" y="134.9">R134</text>
<text x="225" y="135.6">R137</text>
<text x="225" y="137.9">910R</text>
<text x="246.2" y="135.6">R163</text>
<text x="246.2" y="137.9">330R</text>
<text x="59.8" y="140.7">10K</text>
<text x="90.1" y="142.8">ZD102</text>
<text x="102" y="140.7">15K</text>
<text x="125.3" y="142.6">D113</text>
<text x="137.1" y="142.4">DIODE</text>
<text x="149.1" y="142.2">C141</text>
<text x="170.9" y="142.6">R133</text>
<text x="182" y="141.9">R135</text>
<text x="182" y="138.6">330R</text>
<text x="59.8" y="146.8">C182</text>
<text x="59.8" y="148.9">CAP</text>
<text x="76.5" y="149.7">QN102</text>
<text x="90.1" y="149.2">ZENER2</text>
<text x="102" y="144.3">R130</text>
<text x="102" y="147.8">15K</text>
<text x="113.8" y="144.3">R128</text>
<text x="113.8" y="147.8">10R</text>
<text x="125.3" y="149.5">DIODE</text>
<text x="149.1" y="144.3">220u/25V</text>
<text x="170.9" y="145">RES1</text>
<text x="182" y="145.5">330R</text>
<text x="247.6" y="146.8">ZD103</text>
<text x="247.6" y="148.9">2V</text>
<text x="76.5" y="152">NPN</text>
<text x="88.6" y="151.8">R132</text>
<text x="88.6" y="153.9">47K</text>
<text x="100.4" y="151.8">R131</text>
<text x="100.4" y="153.9">6.8K</text>
<text x="113.8" y="151.6">C135</text>
<text x="113.8" y="153.7">CAP</text>
<text x="172.6" y="153.9">C136</text>
<text x="196.1" y="154.4">IC102</text>
<text x="207.7" y="154.4">C139</text>
<text x="172.6" y="156.1">CAP</text>
<text x="196.1" y="156.7">2A08</text>
<text x="207.7" y="161.2">CAP</text>
<text x="213.3" y="161.2">R139</text>
<text x="177.3" y="165.5">R138</text>
<text x="213.3" y="163.3">33K</text>
<text x="177.3" y="168.9">39K</text>
<text x="179.4" y="170.8">C138</text>
<text x="179.4" y="177.6">CAP</text>
<text x="264.3" y="184.9">V1.0</text>
<text x="264.3" y="192">李和明</text>
<text x="264.3" y="189.6">1/4</text>
</g>
</svg>
